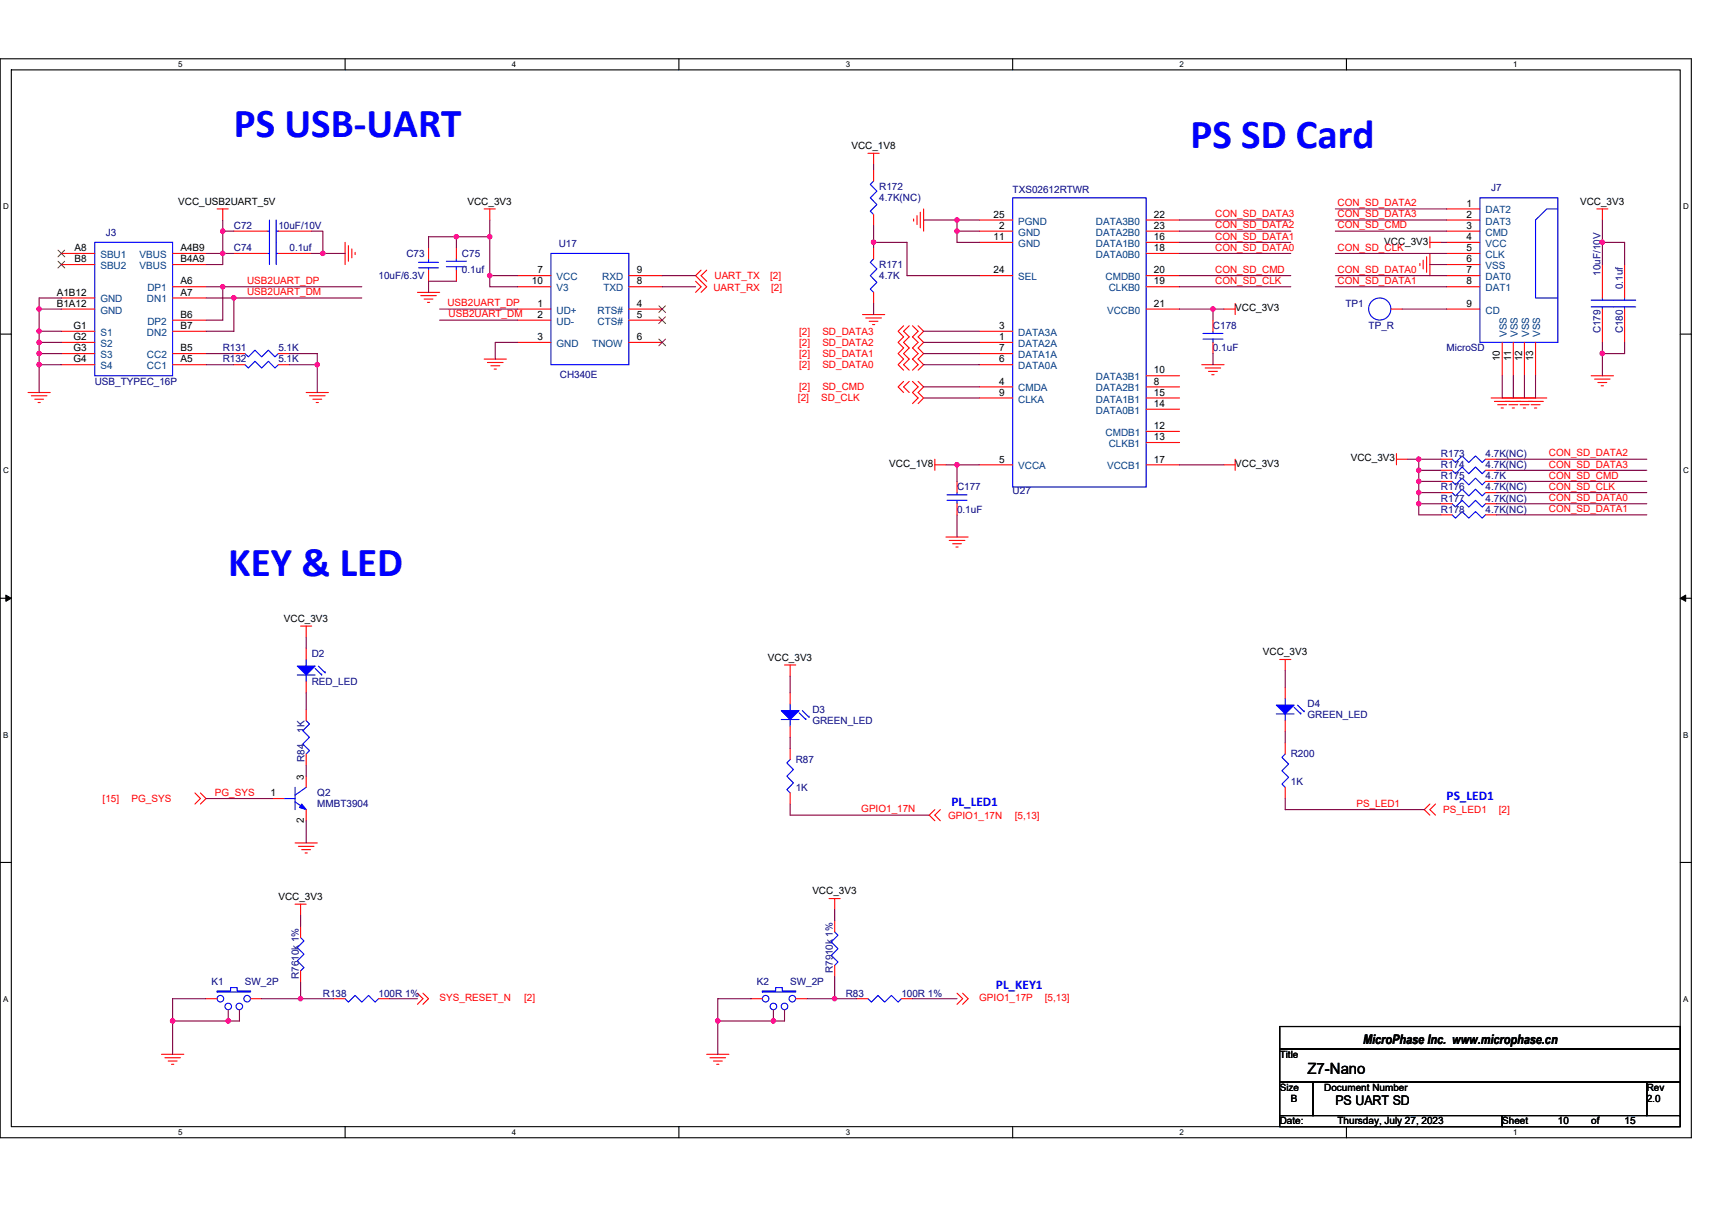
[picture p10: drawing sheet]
<svg xmlns="http://www.w3.org/2000/svg" width="297mm" height="210mm" viewBox="0 0 297 210" stroke-linecap="round" stroke-linejoin="round" font-family="sans-serif">
<path d="M0 10.2h293.5v187.2h-293.5zM2 12.1h289.5v183.4h-289.5z" fill="none" stroke="#000" stroke-width=".19"/>
<g fill="#fff">
<path d="M30.9 10.4h.8v1.6h-.8z"/>
<path d="M30.9 195.7h.8v1.6h-.8z"/>
</g>
<path d="M59.9 10.2v1.9M59.9 195.5v1.9" fill="none" stroke="#000" stroke-width=".19"/>
<g fill="#fff">
<path d="M88.8 10.4h.8v1.6h-.8z"/>
<path d="M88.8 195.7h.8v1.6h-.8z"/>
</g>
<path d="M117.8 10.2v1.9M117.8 195.5v1.9" fill="none" stroke="#000" stroke-width=".19"/>
<g fill="#fff">
<path d="M146.7 10.4h.8v1.6h-.8z"/>
<path d="M146.7 195.7h.8v1.6h-.8z"/>
</g>
<path d="M175.7 10.2v1.9M175.7 195.5v1.9" fill="none" stroke="#000" stroke-width=".19"/>
<g fill="#fff">
<path d="M204.7 10.4h.7v1.6h-.7z"/>
<path d="M204.7 195.7h.7v1.6h-.7z"/>
</g>
<path d="M233.6 10.2v1.9M233.6 195.5v1.9" fill="none" stroke="#000" stroke-width=".19"/>
<g fill="#fff">
<path d="M262.6 10.4h.7v1.6h-.7z"/>
<path d="M262.6 195.7h.7v1.6h-.7z"/>
<path d="M.5 35.1h1v1.5h-1z"/>
<path d="M292 35.1h1v1.5h-1z"/>
<path d="M.5 80.9h1v1.5h-1z"/>
<path d="M292 80.9h1v1.5h-1z"/>
</g>
<path d="M0 58h2M291.5 58h2" fill="none" stroke="#000" stroke-width=".19"/>
<g fill="#fff">
<path d="M.5 126.7h.9v1.6h-.9z"/>
<path d="M292 126.7h.9v1.6h-.9z"/>
</g>
<path d="M0 103.8h2M291.5 103.8h2" fill="none" stroke="#000" stroke-width=".19"/>
<path d="M1 103.3l1 .5-1 .6zM291.5 103.8l1-.5v1.1z" fill="#000" stroke="#000" stroke-width=".17"/>
<g fill="#fff">
<path d="M.5 172.6h.9v1.5h-.9z"/>
<path d="M292 172.6h.9v1.5h-.9z"/>
</g>
<path d="M0 149.7h2M291.5 149.7h2M222 178.1h69.5v3.9h-69.5zM222 182h69.5v5.8h-69.5zM222 187.8h5.8v5.8h-5.8zM222 193.6h38.6v1.9h-38.6zM227.8 187.8h57.9v5.8h-57.9zM260.6 193.6h30.9v1.9h-30.9zM285.7 187.8h5.8v5.8h-5.8z" fill="none" stroke="#000" stroke-width=".19"/>
<g fill="none" stroke="#f00" stroke-width=".19">
<path d="M37.7 36.3h1.9M38.6 36.3v1.9M84 36.3h1.9M85 36.3v1.9M150.6 26.6h1.9M151.6 26.6v1.9M151.6 37.2v2M151.6 29.5v1.9M158.5 38v.4M159.1 37.4v1.6M159.7 36.8v2.7M160.2 36.3v3.8"/>
<path d="M169.9 38.2h5.8M198.9 38.2h5.8M251 36.3h5.8M251 38.2h5.8M277 36.3h2M278 36.3v1.9M10.6 51.7h5.8M10.6 44h5.8M10.6 53.6h5.8M10.6 45.9h5.8M10.6 57.5h5.8M10.6 59.4h5.8"/>
<path d="M29.9 44h5.8M29.9 49.8h5.8M29.9 51.7h5.8M29.9 45.9h5.8M29.9 55.6h5.8M29.9 57.5h5.8M40.6 40.1h5.8M40.6 44h5.8M48.3 40.1h5.8M48.3 44h5.8M59.9 42.1v3.8M60.4 42.6v2.7"/>
<path d="M61 43.2v1.5M61.6 43.8v.4M72.4 50.7h3.9M73 51.3h2.7M73.6 51.9h1.5M74.2 52.5h.3M74.4 46.9v1.9M74.4 43v1.9M79.2 43v1.9M79.2 46.9v1.9M89.8 59.4h5.8M89.8 49.8h5.8"/>
<path d="M89.8 53.6h5.8M89.8 55.6h5.8M89.8 47.8h5.8M109.1 49.8h5.8M109.1 47.8h5.8M109.1 55.6h5.8M109.1 53.6h5.8M109.1 59.4h5.8M120.7 48.8l.9 1-.9 .9M121.6 46.9l-.9 .9 1.9 2-1 .9M122.6 46.9l-1 .9 1 1M149.6 54.6h3.9"/>
<path d="M150.2 55.2h2.7M150.8 55.8h1.5M151.4 56.3h.4M151.6 50.7v2M151.6 43v1.9M156.8 56.5l-1 1 1 1-1 .9 1 1-1 1 1 .9-1 1 1 .9M157.8 56.5l-1 1 1 1-1 .9 1 1-1 1 1 .9-1 1 1 .9M158.3 56.5l1 1-1 1 1 .9-1 1 1 1-1 .9 1 1-1 .9M159.3 56.5l.9 1-.9 1 .9 .9-.9 1 .9 1-.9 .9 .9 1-.9 .9M169.9 59.4h5.8M169.9 40.1h5.8M169.9 57.5h5.8"/>
<path d="M169.9 42.1h5.8M169.9 47.8h5.8M198.9 42.1h5.8M198.9 44h5.8M198.9 49.8h5.8M198.9 47.8h5.8M198.9 53.6h5.8M198.9 40.1h5.8M210.5 55.6v1.9M210.5 59.4v2M212.4 53.6h1.9M214.3 52.7v1.9"/>
<path d="M241.3 53.6h2M246.4 45.7v.4M246.9 45.1v1.6M247.5 44.6v2.7M248.1 42.1h1.9M248.1 41.1v1.9M248.1 44v3.8M251 40.1h5.8M251 42.1h5.8M251 44h5.8M251 45.9h5.8M251 47.8h5.8"/>
<path d="M251 49.8h5.8M251 53.6h5.8M260.6 59.4v5.8M262.6 59.4v5.8M264.5 59.4v5.8M266.4 59.4v5.8M278 53.6v5.8M278 45.9v5.8M281.9 53.6v5.8M281.9 45.9v5.8M4.9 68.1h3.8M5.4 68.7h2.7"/>
<path d="M6 69.3h1.6M6.6 69.8h.4M10.6 61.4h5.8M10.6 63.3h5.8M29.9 63.3h5.8M29.9 61.4h5.8M40.6 63.3h1.9M40.6 61.4h1.9M48.3 63.3h1.9M48.3 61.4h1.9M53.1 68.1h3.9M53.7 68.7h2.7"/>
<path d="M54.3 69.3h1.5M54.9 69.8h.3M84 62.3h3.9M84.6 62.9h2.7M85.2 63.5h1.5M85.7 64.1h.4M156.8 66.2l-1 .9 1 1M157.8 66.2l-1 .9 1 1M158.3 66.2l1 .9-1 1 1 1-1 .9M159.3 66.2l.9 .9-.9 1 .9 1-.9 .9M162.2 79.7v1.9M169.9 67.1h5.8"/>
<path d="M169.9 63.3h5.8M169.9 61.4h5.8M169.9 69.1h5.8M198.9 67.1h5.8M198.9 65.2h5.8M198.9 74.9h5.8M198.9 76.8h5.8M198.9 71h5.8M198.9 69.1h5.8M208.5 63.3h3.9M209.1 63.9h2.7M209.7 64.5h1.5"/>
<path d="M210.2 65h.4M214.3 79.7v1.9M242.3 79.7h1.9M242.3 78.7v2M250 79.7h1.9M257.7 79.7h2M258.7 69.1h7.7M259.3 69.7h2.7M259.9 70.2h1.5M260.5 70.8h.3M260.6 69.1h7.8M261.2 69.7h2.7"/>
<path d="M261.8 70.2h1.5M262.4 70.8h.4M263.1 69.7h2.8M263.7 70.2h1.6M264.3 70.8h.4M265.1 69.7h2.7M265.7 70.2h1.5M266.2 70.8h.4M276.1 65.2h3.8M276.7 65.8h2.7M277.2 66.4h1.6M277.8 67h.4"/>
<path d="M162.2 80.7h1.9M164.1 93.2h3.9M164.7 93.8h2.7M165.3 94.4h1.5M165.9 94.9h.3M166 83.5v2M166 87.4v1.9M169.9 80.7h5.8M198.9 80.7h5.8M212.4 80.7h1.9M250 81.6h1.9M250 83.5h1.9"/>
<path d="M250 85.5h1.9M250 87.4h1.9M250 89.3h1.9M257.7 81.6h2M257.7 83.5h2M257.7 85.5h2M257.7 87.4h2M257.7 89.3h2M52.2 108.6h1.9M53.1 108.6v2M53.1 118.3v1.9M53.1 112.5v1.9"/>
<path d="M136.1 115.4h2M137.1 115.4v1.9M222 114.4h2M223 114.4v2M223 119.3v1.9M33.8 137.6l1 1-1 .9M34.8 137.6l.9 1-.9 .9M47.3 138.6h2M53.1 134.7v1.9M53.1 123.1v2M53.1 130.9v1.9M137.1 126v2"/>
<path d="M137.1 120.2v2M137.1 137.6v1.9M137.1 129.9v1.9M223 125.1v1.9M223 136.6v2M223 128.9v2M248.1 139.5l-1 1 1 1M249.1 139.5l-1 1 1 1M51.2 156.9h1.9M51.2 146.3h3.9M51.8 146.9h2.7M52.2 156.9v1.9"/>
<path d="M52.3 147.4h1.6M52.9 148h.4M53.1 140.5v1.9M143.8 155.9h2M144.8 159.8v1.9M144.8 155.9v2M162.2 140.5l-1 1 1 .9M163.1 140.5l-.9 1 .9 .9M35.7 173.3h2M39.6 175.2h.1M41.5 175.2h.1M43.5 173.3h1.9"/>
<path d="M52.2 160.8v1.9M52.2 168.5v1.9M58 173.3h1.9M65.7 173.3h1.9M72.4 172.4l1 .9-1 1M73.4 172.4l1 .9-1 1M130.3 173.3h2M134.2 175.2h.1M136.1 175.2h.1M138.1 173.3h1.9M144.8 167.5v2M148.7 173.3h1.9"/>
<path d="M156.4 173.3h1.9M166 172.4l1 .9-1 1M167 172.4l1 .9-1 1M28 183h3.9M28.6 183.6h2.7M29.2 184.1h1.5M29.8 184.7h.4M122.6 183h3.9M123.2 183.6h2.7M123.8 184.1h1.5M124.4 184.7h.3"/>
</g>
<g fill="none" stroke="#00f" stroke-width=".19">
<path d="M46.8 38.2v7.7M47.9 38.2v7.7M151.6 31.4l-.6 .6 1.1 1.2-1.1 1.1 1.1 1.2-1.1 1.1 .6 .6M175.7 34.3h23.2v50.2h-23.2zM256.8 34.3h13.5v25.1h-13.5zM270.3 36.3h-1.9l-2 1.9v13.5h3.9M16.4 42.1h13.5v23.1h-13.5zM46.4 40.1h.4M46.4 44h.4M47.9 40.1h.4M47.9 44h.4M72.6 45.5h3.5"/>
<path d="M72.6 46.5h3.5M74.4 46.5v.4M74.4 44.9v.6M77.4 46.3h3.5M77.4 45.3h3.5M79.2 44.9v.4M79.2 46.3v.6M95.6 44h13.5v19.3h-13.5zM151.6 44.9l-.6 .6 1.1 1.2-1.1 1.1 1.1 1.2-1.1 1.2 .6 .5M208.7 58.8h3.5M208.7 57.9h3.5M210.5 57.5v.4"/>
<path d="M210.5 58.8v.6M276.1 53.3h7.7M276.1 52.1h7.7M278 53.3v.3M278 51.7v.4M281.9 53.3v.3M281.9 51.7v.4M42.5 63.3l.6 .6 1.1-1.2 1.2 1.2 1.2-1.2 1.1 1.2 .6-.6M42.5 61.4l.6 .5 1.1-1.1 1.2 1.1 1.2-1.1 1.1 1.1 .6-.5M251.9 79.7l.6 .6 1.2-1.2 1.1 1.2 1.2-1.2 1.2 1.2 .5-.6M164.3 86.8h3.5M164.3 85.9h3.5"/>
<path d="M166 85.5v.4M166 86.8v.6M251.9 81.6l.6 .6 1.2-1.2 1.1 1.2 1.2-1.2 1.2 1.2 .5-.6M251.9 83.5l.6 .6 1.2-1.1 1.1 1.1 1.2-1.1 1.2 1.1 .5-.6M251.9 85.5l.6 .6 1.2-1.2 1.1 1.2 1.2-1.2 1.2 1.2 .5-.6M251.9 87.4l.6 .6 1.2-1.2 1.1 1.2 1.2-1.2 1.2 1.2 .5-.6M251.9 89.3l.6 .6 1.2-1.1 1.1 1.1 1.2-1.1 1.2 1.1 .5-.6M51.6 117.1h3.1M53.1 114.4v1.2M53.1 117.1v1.2M54.7 116l1.1 1.1v-.2M55.2 115.6l1.2 1.2v-.2"/>
<path d="M49.3 138.6h1.9M51.2 136.6v3.9M51.2 139.1l1.9 1.4M53.1 136.6l-1.9 1.4M53.1 125.1l.6 .5-1.2 1.2 1.2 1.2-1.2 1.1 1.2 1.2-.6 .6M135.5 124.9h3.1M137.1 122.2v1.1M137.1 124.9v1.1M137.1 131.8l-.6 .6 1.2 1.1-1.2 1.2 1.2 1.2-1.2 1.1 .6 .6M138.6 123.7l1.2 1.2v-.2M139.2 123.3l1.2 1.2v-.2M221.4 123.9h3.1"/>
<path d="M223 121.2v1.2M223 123.9v1.2M223 130.9l-.6 .5 1.2 1.2-1.2 1.2 1.2 1.1-1.2 1.2 .6 .5M224.5 122.7l1.2 1.2v-.2M225.1 122.4l1.2 1.1v-.2M37.7 172h2.3v-.6h1.1v.6h2.4v.1h-5.8zM52.2 162.7l.5 .6-1.1 1.1 1.1 1.2-1.1 1.2 1.1 1.1-.5 .6M59.9 173.3l.5 .6 1.2-1.2 1.2 1.2 1.1-1.2 1.2 1.2 .6-.6M132.3 172h2.3v-.6h1.1v.6h2.4v.1h-5.8zM144.8 161.7l.6 .6-1.2 1.2 1.2 1.1-1.2 1.2 1.2 1.1-.6 .6M150.6 173.3l.6 .6 1.1-1.2 1.2 1.2 1.2-1.2 1.1 1.2 .6-.6"/>
<circle cx="239.4" cy="53.6" r="1.92"/>
<circle cx="38.2" cy="173.3" r=".57"/>
<circle cx="39.6" cy="174.7" r=".57"/>
<circle cx="41.5" cy="174.7" r=".57"/>
<circle cx="42.9" cy="173.3" r=".57"/>
<circle cx="132.8" cy="173.3" r=".57"/>
<circle cx="134.2" cy="174.7" r=".57"/>
<circle cx="136.1" cy="174.7" r=".57"/>
<circle cx="137.5" cy="173.3" r=".57"/>
</g>
<g fill="#00f" stroke="#00f" stroke-width=".19">
<path d="M52.3 139.5l.8 1-1.1-.4z" fill-rule="evenodd"/>
<path d="M135.5 123.3h3.1l-1.5 1.6z" fill-rule="evenodd"/>
<path d="M221.4 122.4h3.1l-1.5 1.5z" fill-rule="evenodd"/>
<path d="M51.6 115.6h3.1l-1.6 1.5z" fill-rule="evenodd"/>
</g>
<path d="M10.1 43.4l1.1 1.2M10.1 45.3l1.1 1.2M11.2 43.4l-1.1 1.2M11.2 45.3l-1.1 1.2M114.3 55l1.2 1.2M114.3 53.1l1.2 1.1M114.3 58.8l1.2 1.2M115.5 55l-1.2 1.2M115.5 53.1l-1.2 1.1M115.5 58.8l-1.2 1.2" fill="none" stroke="#804000" stroke-width=".17"/>
<g fill="none" stroke="#800040" stroke-width=".19">
<path d="M38.6 38.2v1.9M85 38.2v2.9M151.6 28.5v1M151.6 39.2v2.9M160.2 38.2h5.8M166 38.2h3.9M166 38.2v1.9M204.7 38.2h19.3M231.7 38.2h19.3M231.7 36.3h19.3M278 38.2v3.9M6.8 53.6v3.9"/>
<path d="M6.8 57.5v1.9M6.8 59.4v2M6.8 53.6h3.8M6.8 57.5h3.8M6.8 59.4h3.8M10.6 51.7h-3.8v1.9M35.7 44h4.9M35.7 51.7h4.9M35.7 49.8h2.9M38.6 40.1v5.8h-2.9M38.6 49.8v5.8h-2.9M38.6 49.8h24.2"/>
<path d="M38.6 40.1h2M40.6 51.7v5.8h-4.9M40.6 51.7h22.2M54.1 40.1h1.9v3.9M54.1 44h1.9M56 44h3.9M76.3 55.6h13.5M76.3 53.6h13.5M79.2 41.1v1.9M79.2 41.1h5.8M79.2 48.8h-4.8v1.9M79.2 41.1h-4.8v1.9"/>
<path d="M85 47.8h4.8M85 41.1v6.7M85 47.8v2h4.8M89.8 59.4h-3.9v2.9M114.9 47.8h5.8M114.9 49.8h5.8M151.6 42.1v.9M151.6 52.7v1.9M151.6 42.1h5.8v5.7h12.5M160.2 57.5h9.7M160.2 59.4h9.7M166 40.1v2h3.9"/>
<path d="M166 40.1h3.9M204.7 42.1h19.3M204.7 53.6h5.8M204.7 47.8h19.3M204.7 40.1h19.3M204.7 49.8h19.3M204.7 44h19.3M210.5 53.6v2M210.5 53.6h1.9M231.7 40.1h19.3M231.7 47.8h19.3M231.7 49.8h19.3"/>
<path d="M231.7 44h19.3M243.3 53.6h7.7M248.1 45.9h2.9M250 42.1h1M278 59.4v2M278 42.1h3.9v3.8M278 42.1v3.8M281.9 59.4v2h-3.9M6.8 61.4v1.9M6.8 63.3v4.8M6.8 61.4h3.8M6.8 63.3h3.8"/>
<path d="M35.7 61.4h4.9M35.7 63.3h4.9M50.2 61.4h4.9v1.9M50.2 63.3h4.9M55.1 63.3v4.8M160.2 69.1h9.7M160.2 67.1h9.7M160.2 61.4h9.7M160.2 63.3h9.7M210.5 61.4v1.9M244.2 79.7h2v1.9M246.2 79.7h3.8"/>
<path d="M259.7 79.7h26M260.6 65.2v3.9M262.6 65.2v3.9M264.5 65.2v3.9M266.4 65.2v3.9M278 61.4v3.8M164.1 80.7h1.9M166 89.3v3.9M166 80.7v2.8M166 80.7h3.9M204.7 80.7h7.7M246.2 87.4h3.8"/>
<path d="M246.2 85.5h3.8M246.2 83.5h3.8M246.2 81.6h3.8M246.2 81.6v1.9M246.2 83.5v2M246.2 87.4v1.9h3.8M246.2 85.5v1.9M259.7 87.4h26M259.7 85.5h26M259.7 83.5h26M259.7 81.6h26M259.7 89.3h26"/>
<path d="M53.1 110.6v1.9M137.1 117.3v2.9M223 116.4v2.9M35.7 138.6h11.6M53.1 120.2v2.9M53.1 132.8v1.9M137.1 128v1.9M137.1 139.5v2h24.1M223 138.6v1.9h24.1M223 127v1.9M52.2 158.8v2M53.1 142.4v3.9"/>
<path d="M144.8 157.9v1.9M29.9 177.2v5.8M29.9 177.2h9.7M35.7 173.3h-5.8v3.9M39.6 175.2v2M41.5 175.2v2h-1.9M45.4 173.3h6.8M52.2 170.4v2.9M52.2 173.3h5.8M67.6 173.3h4.8M124.5 177.2h9.7M124.5 177.2v5.8"/>
<path d="M130.3 173.3h-5.8v3.9M134.2 175.2v2M136.1 175.2v2h-1.9M140 173.3h4.8M144.8 173.3h3.9M144.8 169.5v3.8M158.3 173.3h7.7"/>
</g>
<g fill="#f0f" stroke="#f0f" stroke-width=".19">
<circle cx="56" cy="44" r=".38"/>
<circle cx="38.6" cy="40.1" r=".38"/>
<circle cx="85" cy="47.8" r=".38"/>
<circle cx="79.2" cy="41.1" r=".38"/>
<circle cx="85" cy="41.1" r=".38"/>
<circle cx="144.8" cy="173.3" r=".38"/>
<circle cx="52.1" cy="173.3" r=".38"/>
<circle cx="38.6" cy="44" r=".38"/>
<circle cx="6.8" cy="53.6" r=".38"/>
<circle cx="38.6" cy="49.8" r=".38"/>
<circle cx="40.6" cy="51.7" r=".38"/>
<circle cx="55" cy="63.3" r=".38"/>
<circle cx="6.8" cy="59.4" r=".38"/>
<circle cx="6.8" cy="57.5" r=".38"/>
<circle cx="6.8" cy="61.3" r=".38"/>
<circle cx="6.8" cy="63.3" r=".38"/>
<circle cx="151.6" cy="42" r=".38"/>
<circle cx="166" cy="40.1" r=".38"/>
<circle cx="166" cy="38.2" r=".38"/>
<circle cx="166" cy="80.6" r=".38"/>
<circle cx="210.4" cy="53.6" r=".38"/>
<circle cx="278" cy="61.3" r=".38"/>
<circle cx="278" cy="42" r=".38"/>
<circle cx="246.1" cy="83.5" r=".38"/>
<circle cx="246.1" cy="81.6" r=".38"/>
<circle cx="246.1" cy="87.4" r=".38"/>
<circle cx="246.1" cy="79.7" r=".38"/>
<circle cx="246.1" cy="85.5" r=".38"/>
<circle cx="39.6" cy="177.2" r=".38"/>
<circle cx="29.9" cy="177.2" r=".38"/>
<circle cx="124.5" cy="177.2" r=".38"/>
<circle cx="134.2" cy="177.2" r=".38"/>
</g>
<g font-size="7.1" fill="#00f">
<text x="40.6" y="23.7">PS USB‐UART</text>
<text x="206.6" y="25.7">PS SD Card</text>
<text x="39.6" y="100">KEY &amp; LED</text>
</g>
<text font-size="2.7" x="226.9" y="186.3">Z7-Nano</text>
<g font-size="2.3" fill="#00f">
<text x="165.1" y="139.8">PL_LED1</text>
<text x="251" y="138.8">PS_LED1</text>
<text x="172.8" y="171.7">PL_KEY1</text>
</g>
<g font-size="2.3">
<text x="236.5" y="181.1">MicroPhase Inc. www.microphase.cn</text>
<text x="231.7" y="191.8">PS UART SD</text>
</g>
<g font-size="1.7">
<text x="147.7" y="25.8">VCC_1V8</text>
<text x="30.9" y="35.5">VCC_USB2UART_5V</text>
<text x="81.1" y="35.5">VCC_3V3</text>
<text x="254.4" y="35.9">1</text>
<text x="274.1" y="35.5">VCC_3V3</text>
<text x="172.4" y="41.7">11</text>
<text x="172.4" y="37.8">25</text>
<text x="173.4" y="39.7">2</text>
<text x="200.2" y="41.7">16</text>
<text x="200.2" y="37.8">22</text>
<text x="200.2" y="39.7">23</text>
<text x="254.4" y="37.8">2</text>
<text x="254.4" y="39.7">3</text>
<text x="254.4" y="41.7">4</text>
<text x="13" y="43.6">A8</text>
<text x="13" y="45.5">B8</text>
<text x="31.3" y="43.6">A4B9</text>
<text x="31.3" y="45.5">B4A9</text>
<text x="93.3" y="47.4">7</text>
<text x="110.5" y="47.4">9</text>
<text x="172.4" y="47.4">24</text>
<text x="200.2" y="43.6">18</text>
<text x="200.2" y="47.4">20</text>
<text x="240.2" y="42.4">VCC_3V3</text>
<text x="254.4" y="43.6">5</text>
<text x="254.4" y="45.5">6</text>
<text x="254.4" y="47.4">7</text>
<text x="9.8" y="51.3">A1B12</text>
<text x="9.8" y="53.2">B1A12</text>
<text x="31.3" y="49.4">A6</text>
<text x="31.3" y="51.3">A7</text>
<text x="92.3" y="49.4">10</text>
<text x="93.3" y="53.2">1</text>
<text x="110.5" y="49.4">8</text>
<text x="110.5" y="53.2">4</text>
<text x="200.2" y="53.2">21</text>
<text x="200.2" y="49.4">19</text>
<text x="254.4" y="49.4">8</text>
<text x="254.4" y="53.2">9</text>
<text x="12.8" y="57.1">G1</text>
<text x="12.8" y="59">G2</text>
<text x="31.3" y="55.2">B6</text>
<text x="31.3" y="57.1">B7</text>
<text x="93.3" y="59">3</text>
<text x="93.3" y="55.2">2</text>
<text x="110.5" y="59">6</text>
<text x="110.5" y="55.2">5</text>
<text x="173.4" y="59">1</text>
<text x="173.4" y="57.1">3</text>
<text x="214.3" y="54">VCC_3V3</text>
<text x="12.8" y="61">G3</text>
<text x="12.8" y="62.9">G4</text>
<text x="31.3" y="62.9">A5</text>
<text x="31.3" y="61">B5</text>
<text x="173.4" y="62.9">6</text>
<text x="173.4" y="61">7</text>
<text x="200.2" y="64.8">10</text>
<text x="260.2" y="62.7" transform="rotate(-90 260.2 62.7)">10</text>
<text x="262.2" y="62.7" transform="rotate(-90 262.2 62.7)">11</text>
<text x="264.1" y="62.7" transform="rotate(-90 264.1 62.7)">12</text>
<text x="266" y="62.7" transform="rotate(-90 266 62.7)">13</text>
<text x="173.4" y="66.7">4</text>
<text x="173.4" y="68.7">9</text>
<text x="200.2" y="66.7">8</text>
<text x="200.2" y="70.6">14</text>
<text x="200.2" y="68.7">15</text>
<text x="200.2" y="74.5">12</text>
<text x="200.2" y="76.4">13</text>
<text x="154.3" y="81">VCC_1V8</text>
<text x="173.4" y="80.3">5</text>
<text x="200.2" y="80.3">17</text>
<text x="214.3" y="81">VCC_3V3</text>
<text x="234.4" y="80.1">VCC_3V3</text>
<text x="49.3" y="107.9">VCC_3V3</text>
<text x="219.1" y="113.7">VCC_3V3</text>
<text x="133.2" y="114.6">VCC_3V3</text>
<text x="52.7" y="135.3" transform="rotate(-90 52.7 135.3)">3</text>
<text x="46.9" y="138.2">1</text>
<text x="52.7" y="142.8" transform="rotate(-90 52.7 142.8)">2</text>
<text x="140.9" y="155.2">VCC_3V3</text>
<text x="48.3" y="156.1">VCC_3V3</text>
<text x="222" y="183.6">Title</text>
<text x="222" y="189.3">Size</text>
<text x="224" y="191.3">B</text>
<text x="229.8" y="189.3">Document Number</text>
<text x="285.7" y="189.3">Rev</text>
<text x="285.7" y="191.3">2.0</text>
<text x="222" y="195.1">Date:</text>
<text x="232.1" y="195.1">Thursday, July 27, 2023</text>
<text x="260.6" y="195.1">Sheet</text>
<text x="270.3" y="195.1">10</text>
<text x="276.1" y="195.1">of</text>
<text x="281.9" y="195.1">15</text>
</g>
<g font-size="1.7" fill="#000080">
<text x="152.5" y="33">R172</text>
<text x="152.5" y="34.9">4.7K(NC)</text>
<text x="175.7" y="33.5">TXS02612RTWR</text>
<text x="258.7" y="33.2">J7</text>
<text x="18.4" y="40.9">J3</text>
<text x="40.6" y="39.7">C72</text>
<text x="48.3" y="39.7">10uF/10V</text>
<text x="40.6" y="43.6">C74</text>
<text x="50.2" y="43.6">0.1uf</text>
<text x="70.5" y="44.6">C73</text>
<text x="80.2" y="44.6">C75</text>
<text x="80.2" y="47.5">0.1uf</text>
<text x="96.9" y="42.8">U17</text>
<text x="152.5" y="46.5">R171</text>
<text x="277.7" y="47.8" transform="rotate(-90 277.7 47.8)">10uF/10V</text>
<text x="65.7" y="48.4">10uF/6.3V</text>
<text x="152.5" y="48.4">4.7K</text>
<text x="233.4" y="53.3">TP1</text>
<text x="281.6" y="50.2" transform="rotate(-90 281.6 50.2)">0.1uf</text>
<text x="210.5" y="57.1">C178</text>
<text x="237.5" y="57.1">TP_R</text>
<text x="277.7" y="57.9" transform="rotate(-90 277.7 57.9)">C179</text>
<text x="281.6" y="57.9" transform="rotate(-90 281.6 57.9)">C180</text>
<text x="38.6" y="62.9">R132</text>
<text x="38.6" y="61">R131</text>
<text x="48.3" y="62.9">5.1K</text>
<text x="48.3" y="61">5.1K</text>
<text x="97.1" y="65.6">CH340E</text>
<text x="210.5" y="61">0.1uF</text>
<text x="251" y="61">MicroSD</text>
<text x="16.4" y="66.8">USB_TYPEC_16P</text>
<text x="250" y="79.3">R173</text>
<text x="250" y="81.2">R174</text>
<text x="250" y="83.2">R175</text>
<text x="257.7" y="79.3">4.7K(NC)</text>
<text x="257.7" y="81.2">4.7K(NC)</text>
<text x="257.7" y="83.2">4.7K</text>
<text x="166" y="85.1">C177</text>
<text x="166" y="89">0.1uF</text>
<text x="175.7" y="85.7">U27</text>
<text x="250" y="85.1">R176</text>
<text x="250" y="87">R177</text>
<text x="250" y="89">R178</text>
<text x="257.7" y="85.1">4.7K(NC)</text>
<text x="257.7" y="87">4.7K(NC)</text>
<text x="257.7" y="89">4.7K(NC)</text>
<text x="54.1" y="114">D2</text>
<text x="54.1" y="118.9">RED_LED</text>
<text x="140.9" y="123.7">D3</text>
<text x="140.9" y="125.6">GREEN_LED</text>
<text x="226.9" y="122.7">D4</text>
<text x="226.9" y="124.7">GREEN_LED</text>
<text x="52.8" y="127.2" transform="rotate(-90 52.8 127.2)">1K</text>
<text x="224" y="131.4">R200</text>
<text x="52.8" y="132.2" transform="rotate(-90 52.8 132.2)">R84</text>
<text x="138.1" y="132.4">R87</text>
<text x="138.1" y="137.2">1K</text>
<text x="224" y="136.2">1K</text>
<text x="55.1" y="138.2">Q2</text>
<text x="55.1" y="140.1">MMBT3904</text>
<text x="36.7" y="171">K1</text>
<text x="42.5" y="171">SW_2P</text>
<text x="51.8" y="169.8" transform="rotate(-90 51.8 169.8)">R7610k 1%</text>
<text x="56" y="172.9">R138</text>
<text x="65.7" y="172.9">100R 1%</text>
<text x="131.3" y="171">K2</text>
<text x="137.1" y="171">SW_2P</text>
<text x="144.5" y="168.9" transform="rotate(-90 144.5 168.9)">R7910k 1%</text>
<text x="146.7" y="172.9">R83</text>
<text x="156.4" y="172.9">100R 1%</text>
</g>
<g font-size="1.7" fill="#f00">
<text x="232.1" y="35.8">CON_SD_DATA2</text>
<text x="210.8" y="37.7">CON_SD_DATA3</text>
<text x="210.8" y="39.6">CON_SD_DATA2</text>
<text x="210.8" y="41.6">CON_SD_DATA1</text>
<text x="232.1" y="37.7">CON_SD_DATA3</text>
<text x="232.1" y="39.6">CON_SD_CMD</text>
<text x="210.8" y="47.3">CON_SD_CMD</text>
<text x="210.8" y="43.5">CON_SD_DATA0</text>
<text x="232.1" y="47.3">CON_SD_DATA0</text>
<text x="232.1" y="43.5">CON_SD_CLK</text>
<text x="42.9" y="49.3">USB2UART_DP</text>
<text x="42.9" y="51.2">USB2UART_DM</text>
<text x="77.6" y="53.1">USB2UART_DP</text>
<text x="123.8" y="50.5">UART_RX</text>
<text x="124" y="48.4">UART_TX</text>
<text x="133.6" y="48.4">[2]</text>
<text x="133.8" y="50.5">[2]</text>
<text x="210.8" y="49.3">CON_SD_CLK</text>
<text x="232.1" y="49.3">CON_SD_DATA1</text>
<text x="77.8" y="55.1">USB2UART_DM</text>
<text x="138.6" y="58.1">[2]</text>
<text x="142.7" y="58.1">SD_DATA3</text>
<text x="138.6" y="60">[2]</text>
<text x="138.6" y="61.9">[2]</text>
<text x="138.6" y="63.9">[2]</text>
<text x="142.7" y="60">SD_DATA2</text>
<text x="142.7" y="61.9">SD_DATA1</text>
<text x="142.7" y="63.9">SD_DATA0</text>
<text x="138.4" y="69.7">[2]</text>
<text x="138.6" y="67.7">[2]</text>
<text x="142.5" y="69.7">SD_CLK</text>
<text x="142.7" y="67.7">SD_CMD</text>
<text x="268.7" y="79.2">CON_SD_DATA2</text>
<text x="268.7" y="83.1">CON_SD_CMD</text>
<text x="268.7" y="81.1">CON_SD_DATA3</text>
<text x="268.7" y="86.9">CON_SD_DATA0</text>
<text x="268.7" y="85">CON_SD_CLK</text>
<text x="268.7" y="88.9">CON_SD_DATA1</text>
<text x="17.8" y="139.1">[15]</text>
<text x="22.8" y="139.1">PG_SYS</text>
<text x="37.3" y="138.1">PG_SYS</text>
<text x="149.4" y="141">GPIO1_17N</text>
<text x="164.5" y="142">GPIO1_17N</text>
<text x="176.1" y="142">[5,13]</text>
<text x="235.3" y="140">PS_LED1</text>
<text x="250.4" y="141.1">PS_LED1</text>
<text x="260" y="141.1">[2]</text>
<text x="76.3" y="173.7">SYS_RESET_N</text>
<text x="90.9" y="173.7">[2]</text>
<text x="169.9" y="173.7">GPIO1_17P</text>
<text x="181.3" y="173.7">[5,13]</text>
</g>
<g font-size="1.7" fill="#004080">
<text x="176.7" y="40.9">GND</text>
<text x="176.7" y="39">PGND</text>
<text x="190.1" y="39">DATA3B0</text>
<text x="190.1" y="40.9">DATA2B0</text>
<text x="257.7" y="37">DAT2</text>
<text x="257.7" y="39">DAT3</text>
<text x="257.7" y="40.9">CMD</text>
<text x="17.4" y="44.8">SBU1</text>
<text x="17.4" y="46.7">SBU2</text>
<text x="24.2" y="44.8">VBUS</text>
<text x="24.2" y="46.7">VBUS</text>
<text x="176.7" y="42.8">GND</text>
<text x="190.1" y="42.8">DATA1B0</text>
<text x="190.1" y="44.8">DATA0B0</text>
<text x="257.7" y="42.8">VCC</text>
<text x="257.7" y="44.8">CLK</text>
<text x="257.7" y="46.7">VSS</text>
<text x="17.4" y="52.5">GND</text>
<text x="25.5" y="52.5">DN1</text>
<text x="25.6" y="50.5">DP1</text>
<text x="96.6" y="50.5">V3</text>
<text x="96.6" y="48.6">VCC</text>
<text x="104.5" y="48.6">RXD</text>
<text x="104.7" y="50.5">TXD</text>
<text x="176.7" y="48.6">SEL</text>
<text x="191.8" y="48.6">CMDB0</text>
<text x="192.4" y="50.5">CLKB0</text>
<text x="257.7" y="48.6">DAT0</text>
<text x="257.7" y="50.5">DAT1</text>
<text x="17.4" y="54.4">GND</text>
<text x="17.4" y="58.3">S1</text>
<text x="25.5" y="58.3">DN2</text>
<text x="25.6" y="56.3">DP2</text>
<text x="96.6" y="54.4">UD+</text>
<text x="96.6" y="56.3">UD-</text>
<text x="103.7" y="56.3">CTS#</text>
<text x="103.7" y="54.4">RTS#</text>
<text x="176.7" y="58.3">DATA3A</text>
<text x="192.1" y="54.4">VCCB0</text>
<text x="257.7" y="54.4">CD</text>
<text x="261.4" y="58.4" transform="rotate(-90 261.4 58.4)">VSS</text>
<text x="263.4" y="58.4" transform="rotate(-90 263.4 58.4)">VSS</text>
<text x="265.3" y="58.4" transform="rotate(-90 265.3 58.4)">VSS</text>
<text x="267.2" y="58.4" transform="rotate(-90 267.2 58.4)">VSS</text>
<text x="17.4" y="60.2">S2</text>
<text x="17.4" y="62.1">S3</text>
<text x="17.4" y="64.1">S4</text>
<text x="25.5" y="64.1">CC1</text>
<text x="25.5" y="62.1">CC2</text>
<text x="96.6" y="60.2">GND</text>
<text x="102.8" y="60.2">TNOW</text>
<text x="176.7" y="60.2">DATA2A</text>
<text x="176.7" y="64.1">DATA0A</text>
<text x="176.7" y="62.1">DATA1A</text>
<text x="190.1" y="66">DATA3B1</text>
<text x="176.7" y="67.9">CMDA</text>
<text x="176.7" y="69.8">CLKA</text>
<text x="190.1" y="67.9">DATA2B1</text>
<text x="190.1" y="71.8">DATA0B1</text>
<text x="190.1" y="69.8">DATA1B1</text>
<text x="191.8" y="75.6">CMDB1</text>
<text x="192.4" y="77.6">CLKB1</text>
<text x="176.7" y="81.4">VCCA</text>
<text x="192.1" y="81.4">VCCB1</text>
</g>
<g font-size="1.4">
<text x="30.9" y="11.7">5</text>
<text x="88.8" y="11.7">4</text>
<text x="146.7" y="11.7">3</text>
<text x="204.7" y="11.7">2</text>
<text x="262.6" y="11.7">1</text>
<text x=".5" y="36.3">D</text>
<text x="292" y="36.3">D</text>
<text x=".5" y="82.1">C</text>
<text x="292" y="82.1">C</text>
<text x=".5" y="128">B</text>
<text x="292" y="128">B</text>
<text x=".5" y="173.8">A</text>
<text x="292" y="173.8">A</text>
<text x="30.9" y="197">5</text>
<text x="88.8" y="197">4</text>
<text x="146.7" y="197">3</text>
<text x="204.7" y="197">2</text>
<text x="262.6" y="197">1</text>
</g>
</svg>
